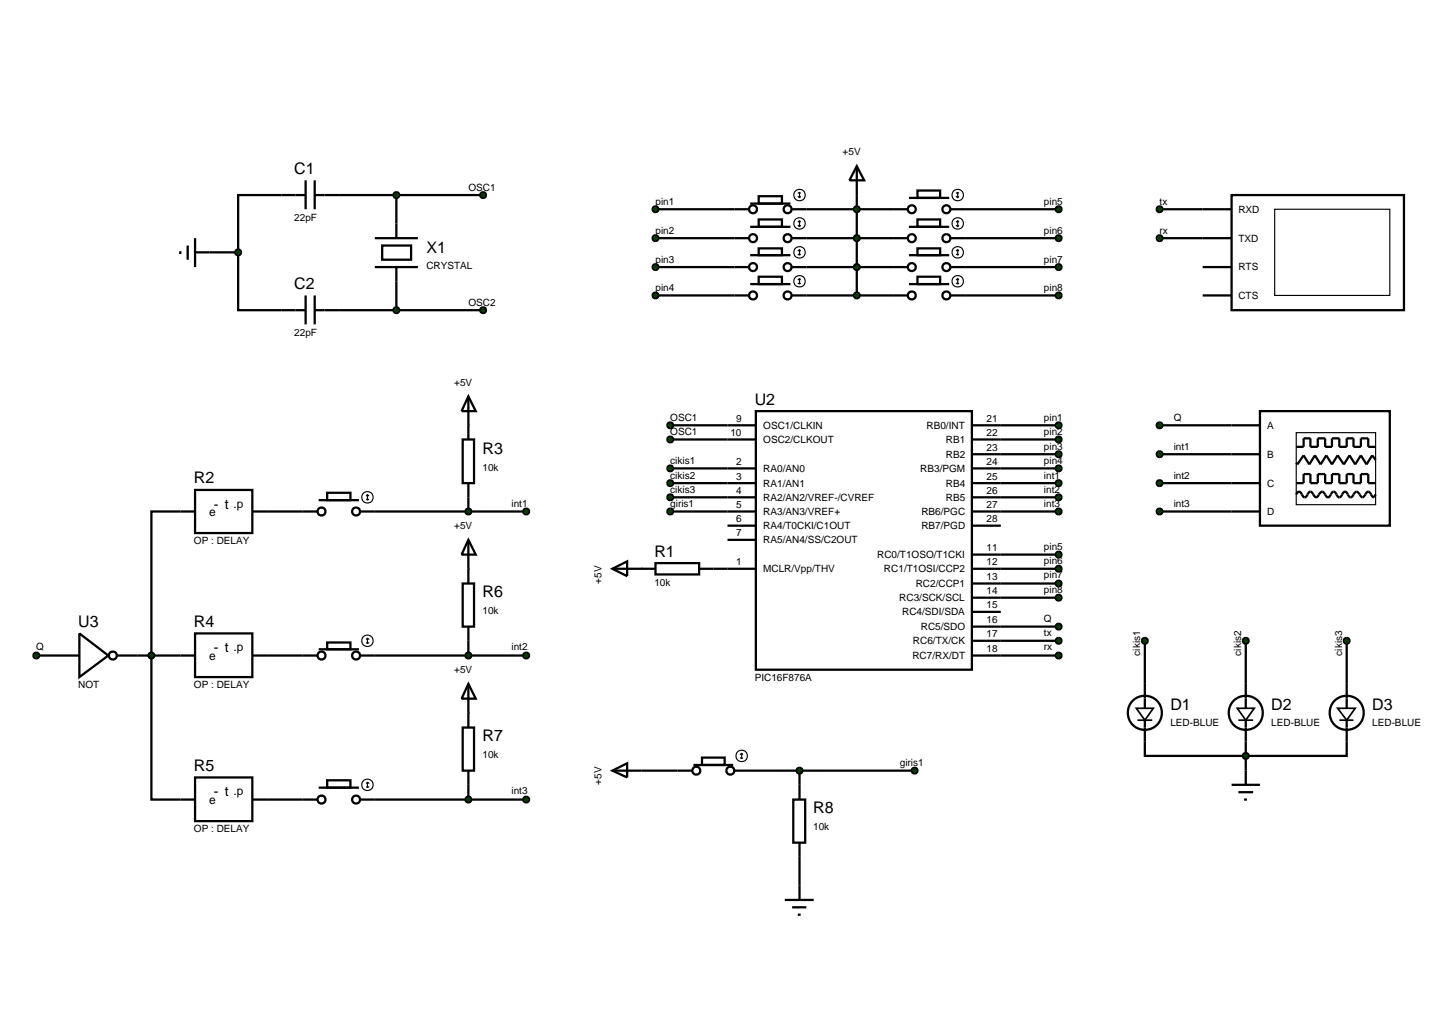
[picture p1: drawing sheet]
<svg xmlns="http://www.w3.org/2000/svg" width="257mm" height="180mm" viewBox="0 0 257 180" stroke-linecap="round" stroke-linejoin="round" font-family="sans-serif">
<g fill="none" stroke="#000" stroke-width=".4">
<path d="M53.9 34.4h-11.9v10.1M53.9 31.8v5.1M55.5 34.4h29.7M55.5 31.8v5.1M69.9 34.4v7.6M115.6 36.9h13.9M142.2 36.9h15.3M151.1 34.4v17.7M170.2 36.9h16.5M204.5 36.9h12.7M217.2 34.4h30.4v20.3h-30.4zM31.8 44.3v.5"/>
<path d="M33.1 43.3v2.5M34.4 44.5h7.6M34.4 42v5.1M42 44.5v10.2h11.9M53.9 52.1v5.1M55.5 54.7h29.7M55.5 52.1v5.1M66.1 42h7.6M66.1 47.1h7.6M67.4 43.3h5.1v2.5h-5.1zM69.9 47.1v7.6M115.6 42h13.9"/>
<path d="M115.6 47.1h13.9M115.6 52.1h13.9M142.2 42h15.3M142.2 47.1h15.3M142.2 52.1h15.3M170.2 42h16.5M170.2 47.1h16.5M170.2 52.1h16.5M204.5 42h12.7M212.1 47.1h5.1M212.1 52.1h5.1M118.2 75h10.1"/>
<path d="M118.2 77.5h10.1M176.5 75h10.2M176.5 77.5h10.2M204.5 75h12.7M31.8 90.2h-5.1v50.8h5.1M47.1 90.2h6.3M66.1 90.2h26.7M82.6 87.7v2.5M115.6 99.3h7.7v2h-7.7zM118.2 90.2h10.1M118.2 82.6h10.1M118.2 85.2h10.1"/>
<path d="M118.2 87.7h10.1M176.5 90.2h10.2M176.5 80.1h10.2M176.5 82.6h10.2M176.5 97.8h10.2M176.5 85.2h10.2M176.5 87.7h10.2M204.5 90.2h12.7M204.5 80.1h12.7M204.5 85.2h12.7M6.4 115.6h2.6M24.2 115.6h7.6"/>
<path d="M47.1 115.6h6.3M66.1 115.6h26.7M82.6 113v2.6M108 100.3l2.6-1.3v2.6zM108 100.3h7.6M123.3 100.3h5M176.5 100.3h10.2M176.5 102.9h10.2M176.5 105.4h10.2M176.5 113h10.2M176.5 115.6h10.2M176.5 110.5h10.2"/>
<path d="M201.9 113v7.6M219.7 113v7.6M237.5 113v7.6M82.6 138.4v2.6M113.1 135.9h6.4M132.1 135.9h29.2M141 135.9v2.5M201.9 130.8v2.5h35.6v-2.5M219.7 130.8v5.1M47.1 141h6.3M66.1 141h26.7M141 151.1v5.1"/>
</g>
<path d="M224.8 36.9h20.3v15.2h-20.3z" fill="none" stroke="#000" stroke-width=".2"/>
<g fill="#004000" stroke="#000" stroke-width=".4">
<path d="M69.5 34.1l.4-.2-.5 .5zM69.9 33.9l.4 .2 .1 .3zM69.9 34.9l.5-.5-.1 .3zM69.4 34.4l.5 .5-.3-.1z"/>
<path d="M84.8 34.1l.4-.2-.5 .5zM85.2 33.9l.4 .2 .1 .3zM85.2 34.9l.5-.5-.1 .3zM84.7 34.4l.5 .5-.3-.1z"/>
<path d="M69.5 54.4l.4-.2-.5 .5zM69.9 54.2l.4 .2 .1 .3zM69.9 55.2l.5-.5-.1 .3zM69.4 54.7l.5 .5-.3-.1z"/>
<path d="M84.8 54.4l.4-.2-.5 .5zM85.2 54.2l.4 .2 .1 .3zM85.2 55.2l.5-.5-.1 .3zM84.7 54.7l.5 .5-.3-.1z"/>
</g>
<g fill="#004000">
<path d="M69.4 34.4l.5-.5 .5 .5-.5 .5z"/>
<path d="M84.7 34.4l.5-.5 .5 .5-.5 .5z"/>
<path d="M69.4 54.7l.5-.5 .5 .5-.5 .5z"/>
<path d="M84.7 54.7l.5-.5 .5 .5-.5 .5z"/>
</g>
<g fill="none" stroke="#000" stroke-width=".4">
<path d="M129.5 36.9h2.6M132.3 35.9h7.1M133.8 34.6h4.1v1.3h-4.1zM133.8 38.7h4.1v1.3h-4.1zM139.7 36.9h2.5M157.5 36.9h2.5M160.3 34.9h7.1M161.8 33.6h4v1.3h-4zM161.8 38.7h4v1.3h-4zM167.6 36.9h2.6M129.5 42h2.6M129.5 47.1h2.6"/>
<path d="M129.5 52.1h2.6M132.3 40h7.1M132.3 45h7.1M132.3 50.1h7.1M133.8 43.8h4.1v1.2h-4.1zM133.8 48.8h4.1v1.3h-4.1zM139.7 42h2.5M139.7 47.1h2.5M139.7 52.1h2.5M157.5 42h2.5M157.5 47.1h2.5M157.5 52.1h2.5"/>
<path d="M160.3 40h7.1M160.3 45h7.1M160.3 50.1h7.1M161.8 43.8h4v1.2h-4zM161.8 48.8h4v1.3h-4zM167.6 42h2.6M167.6 47.1h2.6M167.6 52.1h2.6"/>
<circle cx="132.8" cy="36.9" r=".7"/>
<circle cx="138.9" cy="36.9" r=".7"/>
<circle cx="160.8" cy="36.9" r=".7"/>
<circle cx="166.9" cy="36.9" r=".7"/>
<circle cx="132.8" cy="42" r=".7"/>
<circle cx="132.8" cy="52.1" r=".7"/>
<circle cx="132.8" cy="47.1" r=".7"/>
<circle cx="138.9" cy="52.1" r=".7"/>
<circle cx="138.9" cy="42" r=".7"/>
<circle cx="138.9" cy="47.1" r=".7"/>
<circle cx="160.8" cy="42" r=".7"/>
<circle cx="160.8" cy="52.1" r=".7"/>
<circle cx="160.8" cy="47.1" r=".7"/>
<circle cx="166.9" cy="47.1" r=".7"/>
<circle cx="166.9" cy="42" r=".7"/>
<circle cx="166.9" cy="52.1" r=".7"/>
</g>
<g fill="none" stroke="#000" stroke-width=".2">
<path d="M140.7 34.6l.3 .3M140.7 39.7l.3 .3M141 33.9v1M141 38.9v1.1M141 33.9l-.3 .2M141 33.9l.2 .2M141 38.9l-.3 .3M141 38.9l.2 .3M141.2 34.6l-.2 .3M141.2 39.7l-.2 .3M168.6 34.6l.3 .3M168.6 39.7l.3 .3"/>
<path d="M168.9 33.9v1M168.9 38.9v1.1M168.9 33.9l-.3 .2M168.9 33.9l.2 .2M168.9 38.9l-.3 .3M168.9 38.9l.2 .3M169.1 34.6l-.2 .3M169.1 39.7l-.2 .3M140.7 44.8l.3 .2M140.7 49.9l.3 .2M141 44v1M141 49.1v1"/>
<path d="M141 44l-.3 .3M141 44l.2 .3M141 49.1l-.3 .3M141 49.1l.2 .3M141.2 44.8l-.2 .2M141.2 49.9l-.2 .2M168.6 44.8l.3 .2M168.6 49.9l.3 .2M168.9 44v1M168.9 49.1v1M168.9 44l-.3 .3M168.9 44l.2 .3"/>
<path d="M168.9 49.1l-.3 .3M168.9 49.1l.2 .3M169.1 44.8l-.2 .2M169.1 49.9l-.2 .2"/>
<circle cx="141" cy="34.4" r="1.01"/>
<circle cx="141" cy="39.4" r="1.01"/>
<circle cx="168.9" cy="34.4" r="1.01"/>
<circle cx="168.9" cy="39.4" r="1.01"/>
<circle cx="141" cy="49.6" r="1.01"/>
<circle cx="141" cy="44.5" r="1.01"/>
<circle cx="168.9" cy="49.6" r="1.01"/>
<circle cx="168.9" cy="44.5" r="1.01"/>
</g>
<g fill="#004000" stroke="#000" stroke-width=".4">
<path d="M186.3 36.6l.4-.2-.5 .5zM186.7 36.4l.3 .1 .2 .4zM187.2 36.9l-.1 .3-.4 .2zM186.2 36.9l.5 .5-.4-.2z"/>
<path d="M186.3 41.7l.4-.2-.5 .5zM186.7 41.5l.3 .1 .2 .4zM186.7 42.5l.5-.5-.2 .4zM186.2 42l.5 .5-.4-.2z"/>
<path d="M186.4 46.7l.3-.1-.5 .5zM186.7 46.6l.4 .2 .1 .3zM186.7 47.6l.5-.5-.2 .4zM186.2 47.1l.5 .5-.4-.2z"/>
<path d="M186.3 51.8l.4-.2-.5 .5zM186.7 51.6l.3 .1 .2 .4zM186.7 52.6l.5-.5-.2 .4zM186.2 52.1l.5 .5-.4-.2z"/>
<path d="M115.3 36.5l.3-.1-.5 .5zM115.6 36.4l.4 .2 .1 .3zM116.1 36.9l-.1 .3-.4 .2zM115.1 36.9l.5 .5-.4-.2z"/>
<path d="M115.2 41.7l.4-.2-.5 .5zM115.6 41.5l.4 .2 .1 .3zM116.1 42l-.1 .3-.4 .2zM115.1 42l.5 .5-.4-.2z"/>
<path d="M115.3 46.7l.3-.1-.5 .5zM115.6 46.6l.4 .2 .1 .3zM115.6 47.6l.5-.5-.1 .3zM115.1 47.1l.5 .5-.4-.2z"/>
<path d="M115.3 51.7l.3-.1-.5 .5zM115.6 51.6l.3 .1 .2 .4zM115.6 52.6l.5-.5-.1 .3zM115.1 52.1l.5 .5-.4-.2z"/>
</g>
<g fill="#004000">
<path d="M186.2 36.9l.5-.5 .5 .5-.5 .5z"/>
<path d="M186.2 42l.5-.5 .5 .5-.5 .5z"/>
<path d="M186.7 46.6l.5 .5-.5 .5-.5-.5z"/>
<path d="M186.2 52.1l.5-.5 .5 .5-.5 .5z"/>
<path d="M115.1 36.9l.5-.5 .5 .5-.5 .5z"/>
<path d="M115.6 41.5l.5 .5-.5 .5-.5-.5z"/>
<path d="M115.6 46.6l.5 .5-.5 .5-.5-.5z"/>
<path d="M115.1 52.1l.5-.5 .5 .5-.5 .5z"/>
</g>
<path d="M151.1 29.3l1.3 2.5h-2.6zM151.1 29.3v5.1" fill="none" stroke="#000" stroke-width=".4"/>
<g fill="#004000" stroke="#000" stroke-width=".4">
<path d="M150.8 36.5l.3-.1-.5 .5zM151.1 36.4l.3 .1 .2 .4zM151.6 36.9l-.1 .3-.4 .2zM150.6 36.9l.5 .5-.4-.2z"/>
<path d="M150.8 41.6l.3-.1-.5 .5zM151.1 41.5l.3 .1 .2 .4zM151.6 42l-.1 .3-.4 .2zM150.6 42l.5 .5-.4-.2z"/>
<path d="M150.8 46.7l.3-.1-.5 .5zM151.1 46.6l.4 .2 .1 .3zM151.6 47.1l-.1 .3-.4 .2zM150.6 47.1l.5 .5-.4-.2z"/>
<path d="M150.8 51.7l.3-.1-.5 .5zM151.1 51.6l.3 .1 .2 .4zM151.6 52.1l-.1 .3-.4 .2zM150.6 52.1l.5 .5-.4-.2z"/>
</g>
<g fill="#004000">
<path d="M150.6 36.9l.5-.5 .5 .5-.5 .5z"/>
<path d="M150.6 42l.5-.5 .5 .5-.5 .5z"/>
<path d="M151.1 46.6l.5 .5-.5 .5-.5-.5z"/>
<path d="M150.6 52.1l.5-.5 .5 .5-.5 .5z"/>
</g>
<g fill="none" stroke="#000" stroke-width=".4">
<path d="M82.6 69.9l1.3 2.6h-2.5zM82.6 69.9v5.1M217.2 75h5M222.2 72.5h22.9v20.2h-22.9zM228.6 78.8h1.3v-1.5h1.2v1.5h1.3v-1.5h1.3v1.5h1.2v-1.5h1.3v1.5h1.3v-1.5h1.2v1.5h1.3v-1.5h1.3v1.5h1.3M53.4 90.2h2.6M56.2 88.2h7.1M57.7 86.9h4.1v1.3h-4.1zM63.6 90.2h2.5M217.2 90.2h5M217.2 85.2h5M217.2 80.1h5"/>
<path d="M228.6 87.2l.2-.4 .3-.1 .3 .1 .4 .8 .3 .1 .3-.1 .4-.8 .3-.1 .3 .1 .7 .9 .3-.1 .2-.4a.59 .59 0 0 1 .8-.4l.5 .8 .3 .1 .3-.1 .4-.8 .3-.1 .3 .1 .4 .8 .3 .1 .3-.1 .4-.8 .3-.1 .3 .1 .4 .8 .3 .1 .3-.1 .2-.4a.55 .55 0 0 1 .8-.4l.5 .8 .3 .1 .7-.9 .3-.1 .3 .1 .4 .8 .3 .1 .3-.5M228.6 85.2h1.3v-1.6h1.2v1.6h1.3v-1.6h1.3v1.6h1.2v-1.6h1.3v1.6h1.3v-1.6h1.2v1.6h1.3v-1.6h1.3v1.6h1.3M242.6 81.1l-.6-.8-1 1.6-1-1.6-1 1.6-1-1.6-1 1.6-1.1-1.6-1 1.6-1-1.6-1 1.6-1-1.6-1 1.6-1-1.6-1.1 1.6-.2-.3"/>
<circle cx="56.7" cy="90.2" r=".7"/>
<circle cx="62.8" cy="90.2" r=".7"/>
</g>
<g fill="none" stroke="#000" stroke-width=".2">
<path d="M228.6 76.3h14v12.7h-14zM64.6 88l.2 .2M64.8 87.2v1M64.8 87.2l-.2 .3M64.8 87.2l.3 .3M65.1 88l-.3 .2"/>
<circle cx="64.8" cy="87.7" r="1.01"/>
</g>
<g fill="#004000" stroke="#000" stroke-width=".4">
<path d="M204.1 41.7l.4-.2-.5 .5zM204.5 41.5l.4 .2 .1 .3zM204.5 42.5l.5-.5-.1 .3zM204 42l.5 .5-.4-.2z"/>
<path d="M204.1 36.6l.4-.2-.5 .5zM204.5 36.4l.4 .2 .1 .3zM205 36.9l-.1 .3-.4 .2zM204 36.9l.5 .5-.4-.2z"/>
</g>
<g fill="#004000">
<path d="M204.5 41.5l.5 .5-.5 .5-.5-.5z"/>
<path d="M204.5 36.4l.5 .5-.5 .5-.5-.5z"/>
</g>
<g fill="none" stroke="#000" stroke-width=".4">
<path d="M81.6 77.5h2v7.7h-2zM82.6 75v2.5M128.3 75h5M128.3 77.5h5M133.3 72.5h38.1v45.6h-38.1zM171.4 75h5.1M171.4 77.5h5.1M31.8 90.2h2.6M34.4 86.4h10.1v7.6h-10.1zM44.5 90.2h2.6M82.6 85.2v2.5M128.3 90.2h5"/>
<path d="M128.3 82.6h5M128.3 85.2h5M128.3 87.7h5M128.3 92.7h5M128.3 95.2h5M171.4 90.2h5.1M171.4 82.6h5.1M171.4 85.2h5.1M171.4 87.7h5.1M171.4 92.7h5.1M171.4 80.1h5.1M171.4 97.8h5.1"/>
<path d="M9 115.6h5M14 111.7l5.1 3.9-5.1 3.8zM20.7 115.6h3.5M128.3 100.3h5M171.4 115.6h5.1M171.4 100.3h5.1M171.4 102.9h5.1M171.4 105.4h5.1M171.4 113h5.1M171.4 110.5h5.1M171.4 107.9h5.1"/>
<circle cx="19.9" cy="115.6" r=".7"/>
</g>
<g fill="#004000" stroke="#000" stroke-width=".4">
<path d="M117.9 74.6l.3-.1-.5 .5zM118.2 74.5l.3 .1 .2 .4zM118.7 75l-.2 .4-.3 .1zM117.7 75l.5 .5-.4-.2z"/>
<path d="M117.9 77.1l.3-.1-.5 .5zM118.2 77l.3 .1 .2 .4zM118.7 77.5l-.2 .4-.3 .1zM117.7 77.5l.5 .5-.4-.2z"/>
<path d="M186.3 74.7l.4-.2-.5 .5zM186.7 74.5l.3 .1 .2 .4zM187.2 75l-.1 .3-.4 .2zM186.2 75l.5 .5-.4-.2z"/>
<path d="M186.3 77.2l.4-.2-.5 .5zM186.7 77l.3 .1 .2 .4zM186.7 78l.5-.5-.2 .4zM186.2 77.5l.5 .5-.4-.2z"/>
<path d="M186.3 79.8l.4-.2-.5 .5zM186.7 79.6l.3 .1 .2 .4zM186.7 80.6l.5-.5-.2 .4zM186.2 80.1l.5 .5-.4-.2z"/>
<path d="M186.4 82.2l.3-.1-.5 .5zM186.7 82.1l.4 .2 .1 .3zM186.7 83.1l.5-.5-.2 .4zM186.2 82.6l.5 .5-.4-.2z"/>
<path d="M186.3 97.5l.4-.2-.5 .5zM186.7 97.3l.3 .1 .2 .4zM187.2 97.8l-.1 .3-.4 .2zM186.2 97.8l.5 .5-.4-.2z"/>
<path d="M186.3 100l.4-.2-.5 .5zM186.7 99.8l.4 .2 .1 .3zM186.7 100.8l.5-.5-.2 .4zM186.2 100.3l.5 .5-.3-.1z"/>
<path d="M186.3 102.6l.4-.2-.5 .5zM186.7 102.4l.3 .1 .2 .4zM186.7 103.4l.5-.5-.2 .4zM186.2 102.9l.5 .5-.3-.1z"/>
<path d="M186.4 105l.3-.1-.5 .5zM186.7 104.9l.4 .2 .1 .3zM186.7 105.9l.5-.5-.2 .4zM186.2 105.4l.5 .5-.3-.1z"/>
<path d="M186.3 112.7l.4-.2-.5 .5zM186.7 112.5l.4 .2 .1 .3zM186.7 113.5l.5-.5-.2 .4zM186.2 113l.5 .5-.3-.1z"/>
<path d="M186.3 115.3l.4-.2-.5 .5zM186.7 115.1l.3 .1 .2 .4zM186.7 116.1l.5-.5-.2 .4zM186.2 115.6l.5 .5-.3-.1z"/>
<path d="M186.3 110.2l.4-.2-.5 .5zM186.7 110l.3 .1 .2 .4zM187.2 110.5l-.1 .3-.4 .2zM186.2 110.5l.5 .5-.4-.2z"/>
<path d="M186.4 84.8l.3-.1-.5 .5zM186.7 84.7l.4 .2 .1 .3zM186.7 85.7l.5-.5-.2 .4zM186.2 85.2l.5 .5-.4-.2z"/>
<path d="M117.9 82.2l.3-.1-.5 .5zM118.2 82.1l.3 .1 .2 .4zM118.7 82.6l-.2 .4-.3 .1zM117.7 82.6l.5 .5-.4-.2z"/>
<path d="M117.9 84.8l.3-.1-.5 .5zM118.2 84.7l.3 .1 .2 .4zM118.7 85.2l-.2 .4-.3 .1zM117.7 85.2l.5 .5-.4-.2z"/>
<path d="M117.9 87.3l.3-.1-.5 .5zM118.2 87.2l.3 .1 .2 .4zM118.7 87.7l-.2 .4-.3 .1zM117.7 87.7l.5 .5-.4-.2z"/>
</g>
<g fill="#004000">
<path d="M118.2 74.5l.5 .5-.5 .5-.5-.5z"/>
<path d="M117.7 77.5l.5-.5 .5 .5-.5 .5z"/>
<path d="M186.2 75l.5-.5 .5 .5-.5 .5z"/>
<path d="M186.2 77.5l.5-.5 .5 .5-.5 .5z"/>
<path d="M186.2 80.1l.5-.5 .5 .5-.5 .5z"/>
<path d="M186.7 82.1l.5 .5-.5 .5-.5-.5z"/>
<path d="M186.2 97.8l.5-.5 .5 .5-.5 .5z"/>
<path d="M186.2 100.3l.5-.5 .5 .5-.5 .5z"/>
<path d="M186.2 102.9l.5-.5 .5 .5-.5 .5z"/>
<path d="M186.7 104.9l.5 .5-.5 .5-.5-.5z"/>
<path d="M186.2 113l.5-.5 .5 .5-.5 .5z"/>
<path d="M186.2 115.6l.5-.5 .5 .5-.5 .5z"/>
<path d="M186.2 110.5l.5-.5 .5 .5-.5 .5z"/>
<path d="M186.7 84.7l.5 .5-.5 .5-.5-.5z"/>
<path d="M118.2 82.1l.5 .5-.5 .5-.5-.5z"/>
<path d="M118.2 84.7l.5 .5-.5 .5-.5-.5z"/>
<path d="M117.7 87.7l.5-.5 .5 .5-.5 .5z"/>
</g>
<path d="M31.8 115.6h2.6M34.4 111.7h10.1v7.7h-10.1zM44.5 115.6h2.6" fill="none" stroke="#000" stroke-width=".4"/>
<g fill="#004000" stroke="#000" stroke-width=".4">
<path d="M204.1 79.8l.4-.2-.5 .5zM204.5 79.6l.4 .2 .1 .3zM204.5 80.6l.5-.5-.1 .3zM204 80.1l.5 .5-.4-.2z"/>
<path d="M204.1 74.7l.4-.2-.5 .5zM204.5 74.5l.4 .2 .1 .3zM205 75l-.1 .3-.4 .2zM204 75l.5 .5-.4-.2z"/>
</g>
<g fill="#004000">
<path d="M204.5 79.6l.5 .5-.5 .5-.5-.5z"/>
<path d="M204 75l.5-.5 .5 .5-.5 .5z"/>
</g>
<path d="M34.4 137.1h10.1v7.7h-10.1zM31.8 141h2.6M44.5 141h2.6" fill="none" stroke="#000" stroke-width=".4"/>
<g fill="#004000" stroke="#000" stroke-width=".4">
<path d="M82.2 89.9l.4-.2-.5 .5zM82.6 89.7l.4 .2 .1 .3zM82.6 90.7l.5-.5-.2 .4zM82.1 90.2l.5 .5-.3-.1z"/>
<path d="M92.5 89.8l.3-.1-.5 .5zM92.8 89.7l.3 .1 .2 .4zM92.8 90.7l.5-.5-.2 .4zM92.3 90.2l.5 .5-.3-.1z"/>
</g>
<g fill="#004000">
<path d="M82.1 90.2l.5-.5 .5 .5-.5 .5z"/>
<path d="M92.3 90.2l.5-.5 .5 .5-.5 .5z"/>
</g>
<g fill="none" stroke="#000" stroke-width=".4">
<path d="M53.4 115.6h2.6M56.2 114.5h7.1M57.7 113.3h4.1v1.2h-4.1zM63.6 115.6h2.5M56.2 138.9h7.1M57.7 137.6h4.1v1.3h-4.1zM53.4 141h2.6M63.6 141h2.5"/>
<circle cx="56.7" cy="115.6" r=".7"/>
<circle cx="62.8" cy="115.6" r=".7"/>
<circle cx="56.7" cy="141" r=".7"/>
<circle cx="62.8" cy="141" r=".7"/>
</g>
<g fill="none" stroke="#000" stroke-width=".2">
<path d="M64.6 113.3l.2 .2M64.8 112.5v1M64.8 112.5l-.2 .3M64.8 112.5l.3 .3M65.1 113.3l-.3 .2M64.6 138.7l.2 .2M64.8 137.9v1M64.8 137.9l-.2 .3M64.8 137.9l.3 .3M65.1 138.7l-.3 .2"/>
<circle cx="64.8" cy="113" r="1.01"/>
<circle cx="64.8" cy="138.4" r="1.01"/>
</g>
<g fill="#004000" stroke="#000" stroke-width=".4">
<path d="M92.5 115.2l.3-.1-.5 .5zM92.8 115.1l.3 .1 .2 .4zM93.3 115.6l-.2 .4-.3 .1zM92.3 115.6l.5 .5-.3-.1z"/>
<path d="M92.5 140.6l.3-.1-.5 .5zM92.8 140.5l.3 .1 .2 .4zM93.3 141l-.2 .4-.3 .1zM92.3 141l.5 .5-.3-.1z"/>
</g>
<g fill="#004000">
<path d="M92.8 115.1l.5 .5-.5 .5-.5-.5z"/>
<path d="M92.8 140.5l.5 .5-.5 .5-.5-.5z"/>
</g>
<path d="M81.6 102.9h2v7.6h-2zM82.6 100.3v2.6M82.6 110.5v2.5M81.6 128.3h2v7.6h-2zM82.6 125.7v2.6M82.6 135.9v2.5" fill="none" stroke="#000" stroke-width=".4"/>
<g fill="#004000" stroke="#000" stroke-width=".4">
<path d="M82.2 115.3l.4-.2-.5 .5zM82.6 115.1l.4 .2 .1 .3zM82.6 116.1l.5-.5-.2 .4zM82.1 115.6l.5 .5-.3-.1z"/>
<path d="M82.2 140.7l.4-.2-.5 .5zM82.6 140.5l.4 .2 .1 .3zM82.6 141.5l.5-.5-.2 .4zM82.1 141l.5 .5-.3-.1z"/>
</g>
<g fill="#004000">
<path d="M82.1 115.6l.5-.5 .5 .5-.5 .5z"/>
<path d="M82.1 141l.5-.5 .5 .5-.5 .5z"/>
</g>
<path d="M82.6 95.2l1.3 2.6h-2.5zM82.6 95.2v5.1M82.6 120.6l1.3 2.6h-2.5zM82.6 120.6v5.1" fill="none" stroke="#000" stroke-width=".4"/>
<g fill="#004000" stroke="#000" stroke-width=".4">
<path d="M204.2 84.8l.3-.1-.5 .5zM204.5 84.7l.4 .2 .1 .3zM205 85.2l-.1 .3-.4 .2zM204 85.2l.5 .5-.4-.2z"/>
<path d="M204.1 89.9l.4-.2-.5 .5zM204.5 89.7l.4 .2 .1 .3zM204.5 90.7l.5-.5-.1 .3zM204 90.2l.5 .5-.4-.2z"/>
<path d="M186.3 87.4l.4-.2-.5 .5zM186.7 87.2l.3 .1 .2 .4zM187.2 87.7l-.1 .3-.4 .2zM186.2 87.7l.5 .5-.4-.2z"/>
<path d="M186.3 89.9l.4-.2-.5 .5zM186.7 89.7l.3 .1 .2 .4zM186.7 90.7l.5-.5-.2 .4zM186.2 90.2l.5 .5-.3-.1z"/>
<path d="M41.7 44.1l.3-.1-.5 .5zM42 44l.3 .1 .2 .4zM42 45l.5-.5-.2 .4zM41.5 44.5l.5 .5-.4-.2z"/>
<path d="M6 115.3l.4-.2-.5 .5zM6.4 115.1l.4 .2 .1 .3zM6.4 116.1l.5-.5-.2 .4zM5.9 115.6l.5 .5-.3-.1z"/>
<path d="M26.4 115.2l.3-.1-.5 .5zM26.7 115.1l.3 .1 .2 .4zM26.7 116.1l.5-.5-.2 .4zM26.2 115.6l.5 .5-.3-.1z"/>
</g>
<g fill="#004000">
<path d="M204.5 84.7l.5 .5-.5 .5-.5-.5z"/>
<path d="M204 90.2l.5-.5 .5 .5-.5 .5z"/>
<path d="M186.2 87.7l.5-.5 .5 .5-.5 .5z"/>
<path d="M186.2 90.2l.5-.5 .5 .5-.5 .5z"/>
<path d="M42 44l.5 .5-.5 .5-.5-.5z"/>
<path d="M5.9 115.6l.5-.5 .5 .5-.5 .5z"/>
<path d="M26.7 115.1l.5 .5-.5 .5-.5-.5z"/>
</g>
<g fill="none" stroke="#000" stroke-width=".4">
<path d="M201.9 120.6v4.3M201.9 127v3.8M217.2 138.4h5M218.4 139.7h2.6M219.7 120.6v4.3M219.7 127v3.8M219.7 135.9v2.5M237.5 120.6v4.3M237.5 127v3.8M219.4 141h.5"/>
<circle cx="201.9" cy="125.7" r="3"/>
<circle cx="219.7" cy="125.7" r="3"/>
<circle cx="237.5" cy="125.7" r="3"/>
</g>
<path d="M200.4 124.9h3l-1.5 2.1zM200.6 127h2.6M218.2 124.9h3l-1.5 2.1zM218.4 127h2.6M235.9 124.9h3.1l-1.5 2.1zM236.2 127h2.5" fill="none" stroke="#000" stroke-width=".3"/>
<g fill="#004000" stroke="#000" stroke-width=".4">
<path d="M219.3 133l.4-.2-.5 .5zM219.7 132.8l.3 .1 .2 .4zM220.2 133.3l-.1 .3-.4 .2zM219.2 133.3l.5 .5-.4-.2z"/>
<path d="M201.5 112.7l.4-.2-.5 .5zM201.9 112.5l.4 .2 .1 .3zM202.4 113l-.1 .3-.4 .2zM201.4 113l.5 .5-.4-.2z"/>
<path d="M219.3 112.7l.4-.2-.5 .5zM219.7 112.5l.4 .2 .1 .3zM219.7 113.5l.5-.5-.2 .4zM219.2 113l.5 .5-.3-.1z"/>
<path d="M237.1 112.7l.4-.2-.5 .5zM237.5 112.5l.4 .2 .1 .3zM237.5 113.5l.5-.5-.2 .4zM237 113l.5 .5-.3-.1z"/>
</g>
<g fill="#004000">
<path d="M219.2 133.3l.5-.5 .5 .5-.5 .5z"/>
<path d="M201.9 112.5l.5 .5-.5 .5-.5-.5z"/>
<path d="M219.2 113l.5-.5 .5 .5-.5 .5z"/>
<path d="M237 113l.5-.5 .5 .5-.5 .5z"/>
</g>
<g fill="none" stroke="#000" stroke-width=".4">
<path d="M108 135.9l2.6-1.3v2.5zM108 135.9h5.1M119.5 135.9h2.5M122.3 134.9h7M123.8 133.6h4v1.3h-4zM129.5 135.9h2.6M141 138.4v2.6M138.4 158.7h5.1M139.7 160h2.5M139.9 141h2.1v7.6h-2.1zM141 148.6v2.5M141 156.2v2.5"/>
<path d="M140.7 161.3h.5"/>
<circle cx="122.8" cy="135.9" r=".7"/>
<circle cx="128.8" cy="135.9" r=".7"/>
</g>
<g fill="none" stroke="#000" stroke-width=".2">
<path d="M130.5 133.6l.3 .2M130.8 132.8v1M130.8 132.8l-.3 .3M130.8 132.8l.2 .3M131 133.6l-.2 .2"/>
<circle cx="130.8" cy="133.3" r="1.01"/>
</g>
<g fill="#004000" stroke="#000" stroke-width=".4">
<path d="M161 135.5l.3-.1-.5 .5zM161.3 135.4l.3 .1 .2 .4zM161.8 135.9l-.2 .4-.3 .1zM160.8 135.9l.5 .5-.4-.2z"/>
<path d="M140.7 135.5l.3-.1-.5 .5zM141 135.4l.3 .1 .2 .4zM141.5 135.9l-.1 .3-.4 .2zM140.5 135.9l.5 .5-.4-.2z"/>
<path d="M117.9 89.8l.3-.1-.5 .5zM118.2 89.7l.3 .1 .2 .4zM118.2 90.7l.5-.5-.2 .4zM117.7 90.2l.5 .5-.3-.1z"/>
</g>
<g fill="#004000">
<path d="M161.3 135.4l.5 .5-.5 .5-.5-.5z"/>
<path d="M141 135.4l.5 .5-.5 .5-.5-.5z"/>
<path d="M118.2 89.7l.5 .5-.5 .5-.5-.5z"/>
</g>
<g font-size="2.8">
<text x="51.9" y="30.7">C1</text>
<text x="75.2" y="44.6">X1</text>
<text x="51.9" y="51">C2</text>
<text x="133.1" y="71.4">U2</text>
<text x="85.1" y="80.1">R3</text>
<text x="34.2" y="85.3">R2</text>
<text x="115.4" y="98.2">R1</text>
<text x="85.1" y="105.4">R6</text>
<text x="13.8" y="110.6">U3</text>
<text x="34.2" y="110.6">R4</text>
<text x="206.4" y="125.3">D1</text>
<text x="224.2" y="125.3">D2</text>
<text x="242" y="125.3">D3</text>
<text x="85.1" y="130.8">R7</text>
<text x="34.2" y="136">R5</text>
<text x="143.4" y="143.5">R8</text>
</g>
<g font-size="2.5">
<text x="37.7" y="89.7">- t</text>
<text x="37.7" y="115">- t</text>
<text x="37.7" y="140.4">- t</text>
</g>
<g font-size="2.1">
<text x="41.2" y="89.5">.p</text>
<text x="36.9" y="91">e</text>
<text x="36.9" y="116.3">e</text>
<text x="41.2" y="114.8">.p</text>
<text x="36.9" y="141.7">e</text>
<text x="41.2" y="140.2">.p</text>
</g>
<g font-size="1.8">
<text x="148.6" y="27.3">+5V</text>
<text x="82.6" y="33.6">OSC1</text>
<text x="51.9" y="38.9">22pF</text>
<text x="115.6" y="36.1">pin1</text>
<text x="115.6" y="41.2">pin2</text>
<text x="184.1" y="36.1">pin5</text>
<text x="184.1" y="41.2">pin6</text>
<text x="204.5" y="41.2">rx</text>
<text x="204.5" y="36.1">tx</text>
<text x="218.4" y="37.5">RXD</text>
<text x="75.2" y="47.4">CRYSTAL</text>
<text x="115.6" y="46.3">pin3</text>
<text x="184.1" y="46.3">pin7</text>
<text x="218.4" y="47.7">RTS</text>
<text x="218.4" y="42.6">TXD</text>
<text x="82.6" y="53.9">OSC2</text>
<text x="115.6" y="51.3">pin4</text>
<text x="184.1" y="51.3">pin8</text>
<text x="218.4" y="52.7">CTS</text>
<text x="51.9" y="59.2">22pF</text>
<text x="80.1" y="68">+5V</text>
<text x="118.2" y="74.2">OSC1</text>
<text x="118.2" y="76.7">OSC1</text>
<text x="128.8" y="76.9">10</text>
<text x="129.8" y="74.4">9</text>
<text x="134.6" y="75.6">OSC1/CLKIN</text>
<text x="163.4" y="75.6">RB0/INT</text>
<text x="174" y="76.9">22</text>
<text x="174" y="74.4">21</text>
<text x="184.1" y="74.2">pin1</text>
<text x="184.1" y="76.7">pin2</text>
<text x="207" y="74.2">Q</text>
<text x="223.5" y="75.6">A</text>
<text x="85.1" y="83">10k</text>
<text x="118.2" y="81.8">cikis1</text>
<text x="129.8" y="82">2</text>
<text x="134.6" y="83.2">RA0/AN0</text>
<text x="134.6" y="78.1">OSC2/CLKOUT</text>
<text x="162.3" y="83.2">RB3/PGM</text>
<text x="166.8" y="80.7">RB2</text>
<text x="166.8" y="78.1">RB1</text>
<text x="174" y="82">24</text>
<text x="174" y="79.5">23</text>
<text x="184.1" y="79.3">pin3</text>
<text x="184.1" y="81.8">pin4</text>
<text x="207" y="79.3">int1</text>
<text x="223.5" y="80.7">B</text>
<text x="90.2" y="89.4">int1</text>
<text x="118.2" y="84.4">cikis2</text>
<text x="118.2" y="86.9">cikis3</text>
<text x="118.2" y="89.4">giris1</text>
<text x="129.8" y="84.6">3</text>
<text x="129.8" y="87.1">4</text>
<text x="129.8" y="89.6">5</text>
<text x="134.6" y="85.8">RA1/AN1</text>
<text x="134.6" y="88.3">RA2/AN2/VREF-/CVREF</text>
<text x="166.8" y="88.3">RB5</text>
<text x="166.8" y="85.8">RB4</text>
<text x="174" y="89.6">27</text>
<text x="174" y="87.1">26</text>
<text x="174" y="84.6">25</text>
<text x="184.1" y="84.4">int1</text>
<text x="184.1" y="86.9">int2</text>
<text x="184.1" y="89.4">int3</text>
<text x="207" y="84.4">int2</text>
<text x="207" y="89.4">int3</text>
<text x="223.5" y="85.8">C</text>
<text x="34.2" y="96">OP : DELAY</text>
<text x="80.1" y="93.3">+5V</text>
<text x="129.8" y="92.1">6</text>
<text x="129.8" y="94.6">7</text>
<text x="134.6" y="93.3">RA4/T0CKI/C1OUT</text>
<text x="134.6" y="95.8">RA5/AN4/SS/C2OUT</text>
<text x="134.6" y="90.8">RA3/AN3/VREF+</text>
<text x="162.5" y="93.3">RB7/PGD</text>
<text x="162.5" y="90.8">RB6/PGC</text>
<text x="174" y="92.1">28</text>
<text x="223.5" y="90.8">D</text>
<text x="129.8" y="99.7">1</text>
<text x="134.6" y="100.9">MCLR/Vpp/THV</text>
<text x="154.7" y="98.4">RC0/T1OSO/T1CKI</text>
<text x="155.9" y="100.9">RC1/T1OSI/CCP2</text>
<text x="174" y="99.7">12</text>
<text x="174" y="97.2">11</text>
<text x="184.1" y="97">pin5</text>
<text x="184.1" y="99.5">pin6</text>
<text x="184.1" y="102">pin7</text>
<text x="106.1" y="102.9" transform="rotate(-90 106.1 102.9)">+5V</text>
<text x="115.4" y="103.3">10k</text>
<text x="158.6" y="106">RC3/SCK/SCL</text>
<text x="161.5" y="103.5">RC2/CCP1</text>
<text x="174" y="102.3">13</text>
<text x="174" y="104.8">14</text>
<text x="174" y="107.3">15</text>
<text x="184.1" y="104.6">pin8</text>
<text x="85.1" y="108.3">10k</text>
<text x="159.1" y="108.5">RC4/SDI/SDA</text>
<text x="161" y="113.6">RC6/TX/CK</text>
<text x="162.4" y="111.1">RC5/SDO</text>
<text x="174" y="112.4">17</text>
<text x="174" y="109.9">16</text>
<text x="184.1" y="112.2">tx</text>
<text x="184.1" y="109.7">Q</text>
<text x="6.4" y="114.7">Q</text>
<text x="80.1" y="118.7">+5V</text>
<text x="90.2" y="114.7">int2</text>
<text x="160.9" y="116.2">RC7/RX/DT</text>
<text x="174" y="115">18</text>
<text x="184.1" y="114.7">rx</text>
<text x="201.1" y="115.6" transform="rotate(-90 201.1 115.6)">cikis1</text>
<text x="218.9" y="115.6" transform="rotate(-90 218.9 115.6)">cikis2</text>
<text x="236.7" y="115.6" transform="rotate(-90 236.7 115.6)">cikis3</text>
<text x="13.8" y="121.4">NOT</text>
<text x="34.2" y="121.4">OP : DELAY</text>
<text x="133.1" y="120.1">PIC16F876A</text>
<text x="206.4" y="128.1">LED-BLUE</text>
<text x="224.2" y="128.1">LED-BLUE</text>
<text x="242" y="128.1">LED-BLUE</text>
<text x="85.1" y="133.7">10k</text>
<text x="158.7" y="135.1">giris1</text>
<text x="90.2" y="140.1">int3</text>
<text x="106.1" y="138.4" transform="rotate(-90 106.1 138.4)">+5V</text>
<text x="34.2" y="146.8">OP : DELAY</text>
<text x="143.4" y="146.4">10k</text>
</g>
</svg>
